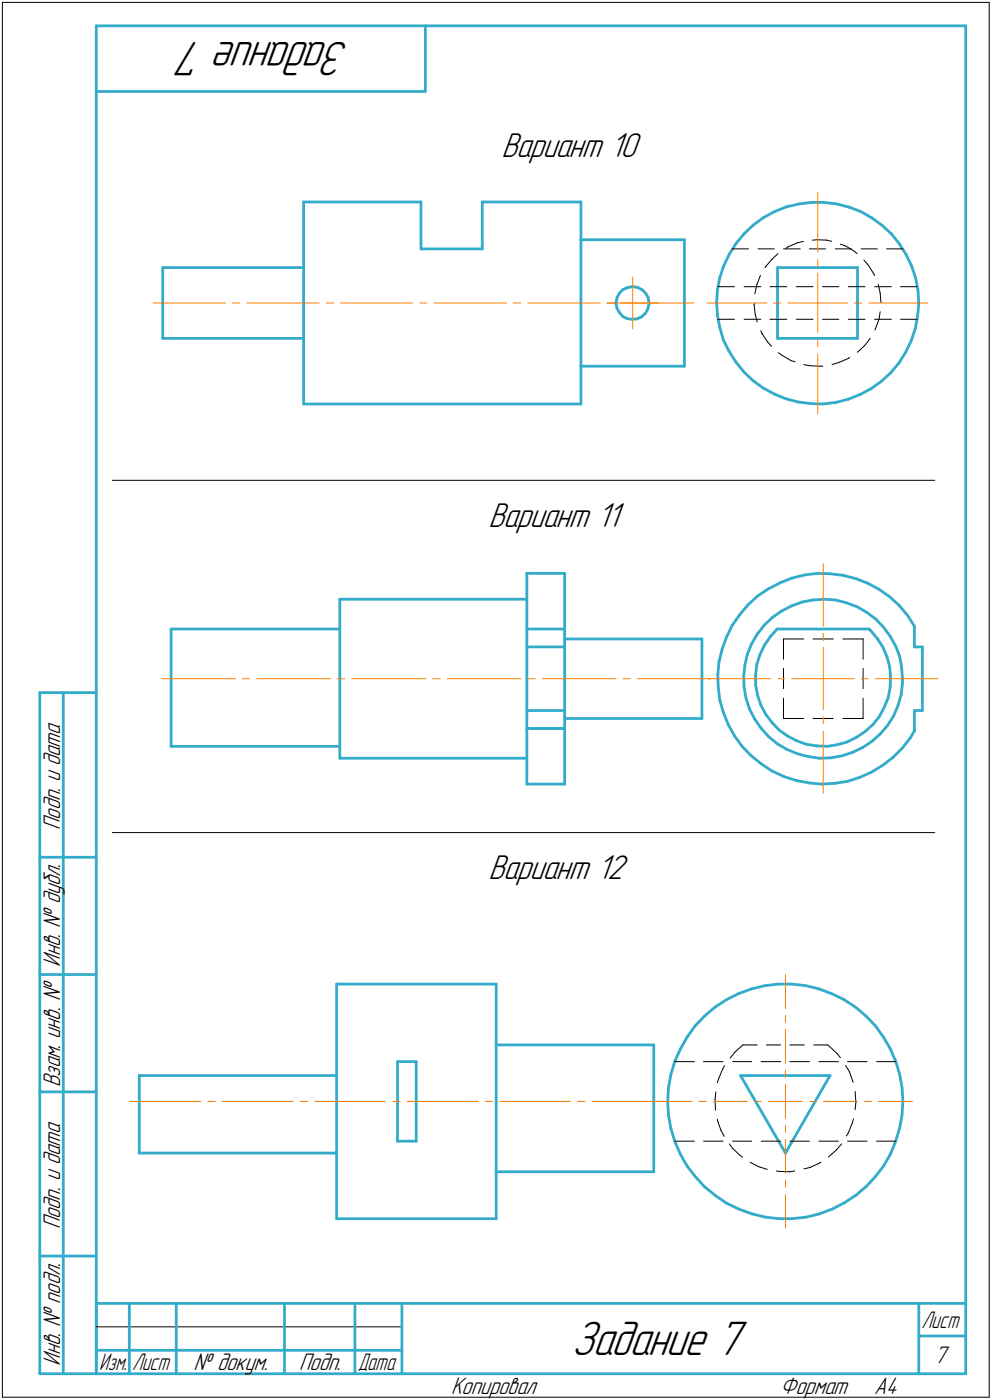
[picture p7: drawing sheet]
<svg xmlns="http://www.w3.org/2000/svg" width="211mm" height="298mm" viewBox="0 0 211 298" stroke-linecap="round" stroke-linejoin="round" font-family="sans-serif">
<g fill="none" stroke="#000" stroke-width=".21">
<path d="M.5 .5v297zM.5 .5h210zM210.5 .5v297zM155.8 53h3.5zM161.3 53h3.5zM161.8 58.7l-.8 1.9zM162.9 56.8l-.1 .2zM164.3 55.2l1.2-1.2zM164.3 55.2l-1.4 1.6zM166.7 53h3.6zM167.2 52.9l.4-.3zM167.6 52.6l2-.9z"/>
<path d="M169.6 51.7l1.3-.3zM172.2 53h3.5zM172.9 51.1h.9zM173.8 51.1h2.1zM175.9 51.1l1.1 .3zM177.7 53h3.5zM178.8 52l1.2 .4zM180 52.4l1.8 1.1zM181.8 53.5l.6 .5zM183.2 53h3.5zM183.8 55.4l1 1.2zM184.8 56.6l1.1 1.7z"/>
<path d="M185.9 58.3l.2 .4zM188.6 53h3.5zM152.7 61h3.6zM152.7 68h3.6zM158.3 61h3.6zM158.3 68h3.6zM160.4 64.9l.3 2.1zM160.5 64.6l-.1 .3zM160.7 67l.4 1.6zM161 60.6l-.4 2zM161.9 70.4l.2 .6zM162.1 71l1.2 1.8z"/>
<path d="M163.3 72.8l.9 .9zM163.8 61h3.6zM163.8 68h3.6zM165.6 75.1l.9 .6zM166.5 75.7l1.8 1.1zM168.3 76.8l.9 .2zM169.4 61h3.6zM169.4 68h3.6zM171 77.6l1.4 .3zM172.4 77.9l2.1 .1zM174.5 78h.6zM175 61h3.5z"/>
<path d="M175 68h3.5zM177 77.6l1.6-.5zM178.6 77.1l2-.8zM180.5 61h3.6zM180.5 68h3.6zM180.6 76.3l.2-.2zM182.5 75l1.5-1.4zM185.2 72.1l-1.2 1.5zM186.1 61h3.6zM186.1 68h3.6zM186.3 70l-.1 .3zM186.9 60.5l.4 1.9z"/>
<path d="M187 68l-.7 2zM187.3 62.4l.2 2.1zM187.3 66.4l-.3 1.6zM191.6 61h3.6zM191.6 68h3.6zM23.9 102.3h175zM166.7 136.1v4.3zM166.7 136.1h4.3zM173 136.1h4.3zM179.3 136.1h4.3zM183.6 136.1v4.3zM166.7 142.3v4.3z"/>
<path d="M166.7 148.7v4.3zM166.7 153h4.3zM173 153h4.3zM179.3 153h4.3zM183.6 148.7v4.3zM183.6 142.3v4.3zM23.9 177.3h175zM143.6 226.1h4.1zM149.7 226.1h4.1zM152.1 234.1l.1 2.3zM152.3 232.5l-.2 1.6zM152.7 238.3v.3z"/>
<path d="M152.7 238.6l.7 2.1zM152.9 229.7l-.2 .8zM153.8 227.7l-.9 2zM154.2 226.9l-.4 .8zM155.9 226.1h4zM156.4 224l1.7-1.5zM156.4 224l-1 1.3zM158.1 222.5h3zM162 226.1h4.1zM163.1 222.5h3zM168.1 222.5h3zM168.1 226.1h4.1z"/>
<path d="M173.1 222.5h3zM174.2 226.1h4.2zM176.1 222.5l.4 .3zM176.5 222.8l1.6 1.6zM178.1 224.4l.7 .8zM179.9 226.9l.8 1.2zM180.3 226.1h4.2zM180.7 228.1l.7 2.1zM181.4 239.1l-.9 2.1zM181.4 230.2l.1 .3zM181.6 238.3l-.2 .8zM181.9 232.4l.2 2.3z"/>
<path d="M182.1 234.7l-.2 1.6zM186.5 226.1h4.1zM143.6 243h4.1zM149.7 243h4.1zM153.4 240.7l.7 1.3zM155.2 243.6l.7 .9zM155.9 244.5l1.6 1.5zM155.9 243h4zM157.5 246l.5 .4zM159.6 247.5l1.8 .9zM161.4 248.4l1.8 .6zM162 243h4.1z"/>
<path d="M165.2 249.3l.5 .1zM165.7 249.4l2.3 .1zM168 249.5l1.1-.2zM168.1 243h4.1zM171 248.9l1.4-.3zM172.4 248.6l2-1zM174.2 243h4.2zM174.4 247.6l.3-.1zM176.3 246.4l1.7-1.5zM179.1 243.6l-1.1 1.3zM180.3 243h4.2zM180.5 241.2l-.4 .7z"/>
<path d="M186.5 243h4.1zM.5 297.5h210zM20.5 282.5h65z"/>
</g>
<g fill="none" stroke="#33acca" stroke-width=".59">
<path d="M20.5 5.5v287zM20.5 5.5h185zM20.5 19.5h70zM90.5 5.5v14zM205.5 5.5v287zM34.6 57h30zM34.6 57v15.1zM64.6 43h25zM64.6 43v29.1zM89.6 53h13zM89.6 43v10zM102.6 43h21z"/>
<path d="M102.6 43v10zM123.6 51.1h22zM123.6 43v8.1zM123.6 51.1v26.9zM145.6 51.1v26.9zM153.2 59.1l-.5 2.6zM154 56.6l-.8 2.5zM155.2 54.1l-1.2 2.5zM156.6 51.8l-1.4 2.3zM158.3 49.8l2-1.9zM158.3 49.8l-1.7 2zM160.3 47.9l2.2-1.6z"/>
<path d="M162.5 46.3l2.3-1.3zM164.8 45l2.6-1zM165.4 57v15.1zM165.4 57h17.1zM167.4 44l2.6-.6zM170 43.4l2.6-.3zM172.6 43.1h2.7zM175.3 43.1l2.8 .3zM178.1 43.4l2.6 .7zM180.7 44.1l2.4 .9zM182.5 57v15.1zM183.1 45l2.4 1.4z"/>
<path d="M185.5 46.4l2.2 1.6zM187.7 48l2 1.8zM189.7 49.8l1.6 2.1zM191.3 51.9l1.5 2.3zM192.8 54.2l1.2 2.4zM194 56.6l.8 2.6zM194.8 59.2l.5 2.6zM34.6 72.1h30zM64.6 72.1v13.9zM123.6 78v8zM123.6 78h22zM131.1 64.4l.1 1.1z"/>
<path d="M131.2 65.5l.5 1zM131.3 63.3l-.2 1.1zM131.7 66.5l.7 .8zM131.8 62.4l-.5 .9zM132.4 67.3l.9 .5zM132.6 61.6l1-.4zM132.6 61.6l-.8 .8zM133.3 67.8l1.2 .2zM133.6 61.2l1-.2zM134.5 68l1.1-.1zM134.6 61l1.1 .2zM135.6 67.9l.9-.4z"/>
<path d="M135.7 61.2l1 .5zM136.5 67.5l.8-.8zM136.7 61.7l.7 .8zM137.4 62.5l.5 .9zM137.8 65.8l-.5 .9zM137.9 63.4l.2 1.1zM138.1 64.7l-.3 1.1zM138.1 64.5v.2zM152.5 64.4l.2 2.7zM152.7 61.7l-.2 2.7zM152.7 67.1l.5 2.7zM153.2 69.8l.7 2.6z"/>
<path d="M153.9 72.4l1.2 2.4zM155.1 74.8l1.4 2.2zM156.5 77l1.7 2.2zM158.2 79.2l2 1.8zM165.4 72.1h17.1zM191.3 77.3l-1.7 2zM192.7 75l-1.4 2.3zM193.9 72.6l-1.2 2.4zM194.7 70l-.8 2.6zM195.2 67.4l-.5 2.6zM195.3 61.8l.2 2.7zM195.5 64.7l-.3 2.7z"/>
<path d="M195.5 64.5v.2zM64.6 86h59zM160.2 81l2.2 1.6zM162.4 82.6l2.4 1.3zM164.8 83.9l2.4 1zM167.2 84.9l2.6 .7zM169.8 85.6l2.7 .3zM172.5 85.9l2.7 .1zM175.2 86l2.7-.3zM177.9 85.7l2.6-.7zM180.5 85l2.5-1zM183 84l2.4-1.3z"/>
<path d="M185.4 82.7l2.1-1.5zM187.5 81.2l2.1-1.9zM36.4 133.9h35.9zM36.4 133.9v25zM72.3 133.9v25zM72.3 127.6h39.8zM72.3 127.6v6.3zM112.1 127.6v33.9zM112.1 122.1v5.5zM112.1 122.1h8zM112.1 133.9h8zM112.1 137.8h8z"/>
<path d="M120.1 122.1v44.9zM120.1 136.1h29.3zM149.4 136.1v16.9zM153.7 138.2l-.7 2.7zM154.6 135.6l-.9 2.6zM155.8 133.2l-1.2 2.4zM157.4 130.9l-1.6 2.3zM159 139.4l-.5 2.2zM159.2 128.8l2-1.9zM159.2 128.8l-1.8 2.1zM159.9 137.1l-.9 2.3zM161.1 135l-1.2 2.1z"/>
<path d="M161.2 126.9l2.3-1.5zM161.7 139.4l-.7 2.1zM162.6 133.2l1.7-1.7zM162.6 133.2l-1.5 1.8zM162.6 137.4l-.9 2zM163.5 125.4l2.4-1.3zM163.9 135.6l-1.3 1.8zM164.3 131.5l2-1.4zM165.4 133.9h19.5zM165.4 133.9l-1.5 1.7zM165.9 124.1l2.6-1zM166.3 130.1l2.1-1.1z"/>
<path d="M168.4 129l2.3-.8zM168.5 123.1l2.7-.7zM170.7 128.2l2.3-.4zM171.2 122.4l2.7-.3zM173 127.8l2.3-.2zM173.9 122.1l2.7 .1zM175.3 127.6l2.5 .2zM176.6 122.2l2.8 .3zM177.8 127.8l2.3 .6zM179.4 122.5l2.6 .7zM180.1 128.4l2.3 .8zM182 123.2l2.7 1z"/>
<path d="M182.4 129.2l2 1.2zM184.4 130.4l2 1.4zM184.7 124.2l2.3 1.3zM184.9 133.9l.4 .4zM185.3 134.3l1.4 1.7zM186.4 131.8l1.6 1.7zM186.7 136l1.2 1.8zM187 125.5l2.3 1.6zM187.9 137.8l.8 2.1zM188 133.5l1.4 2zM188.7 139.9l.6 2.1zM189.3 127.1l2 1.8z"/>
<path d="M189.4 135.5l1.2 2.1zM190.6 137.6l.8 2.2zM191.3 128.9l1.8 2.2zM191.4 139.8l.5 2.4zM193.1 131.1l1.5 2.2zM194.6 133.3v4.5zM194.6 137.8h1.7zM196.3 137.8v13.5zM8.5 147.5v145zM8.5 147.5h12zM13.5 147.5v145zM36.4 158.9h35.9z"/>
<path d="M72.3 158.9v2.6zM112.1 151.3h8zM112.1 155.1h8zM120.1 153h29.3zM152.7 143.6l.1 2.8zM152.8 146.4l.4 2.7zM153 140.9l-.3 2.7zM153.2 149.1l.7 2.6zM153.9 151.7l1 2.6zM154.9 154.3l1.4 2.4zM156.3 156.7l1.6 2.2zM157.9 158.9l2 2.1z"/>
<path d="M158.2 144l.1 2.4zM158.3 146.4l.4 2.4zM158.5 141.6l-.3 2.4zM158.7 148.8l.8 2.2zM159.5 151l1.1 2.2zM160.6 153.2l1.4 1.9zM160.8 143.7v2.2zM160.8 145.9l.4 2.2zM161 141.5l-.2 2.2zM161.2 148.1l.7 2zM161.9 150.1l1 2zM162 155.1l1.6 1.8z"/>
<path d="M162.9 152.1l1.4 1.7zM163.6 156.9l1.8 1.5zM164.3 153.8l1.5 1.6zM165.4 158.4l2.1 1.2zM165.8 155.4l1.8 1.3zM167.5 159.6l2.3 .9zM167.6 156.7l1.9 1zM169.5 157.7l2.1 .8zM171.6 158.5l2.2 .3zM173.8 158.8l2.2 .1zM176 158.9l2.1-.3zM178.1 158.6l2.2-.6z"/>
<path d="M180.3 158l2-1zM182.3 157l1.8-1.2zM183.6 159.2l2-1.4zM184.1 155.8l1.7-1.5zM185.6 157.8l1.8-1.6zM187.1 152.6l-1.3 1.7zM188.1 150.6l-1 2zM188.9 154.4l-1.5 1.8zM189 148.6l-.9 2zM189.3 142l.2 2.2zM189.4 146.4l-.4 2.2zM189.5 144.2l-.1 2.2z"/>
<path d="M190.2 152.4l-1.3 2zM191.1 150.2l-.9 2.2zM191.8 147.8l-.7 2.4zM191.9 142.2l.1 2.3zM192 145.5l-.2 2.3zM192 144.5v1zM193.6 157.2l-1.7 2.1zM194.6 151.3h1.7zM194.6 151.3v4.3zM194.6 155.6l-1 1.6zM72.3 161.5h39.8zM112.1 167h8z"/>
<path d="M112.1 161.5v5.5zM159.9 161l2.1 1.6zM162 162.6l2.3 1.6zM164.3 164.2l2.5 1.2zM166.8 165.4l2.6 .8zM169.4 166.2l2.7 .5zM169.8 160.5l2.2 .6zM172 161.1l2.4 .4zM172.1 166.7l2.7 .3zM174.4 161.5l2.4-.1zM174.8 167l2.8-.2zM176.8 161.4l2.4-.4z"/>
<path d="M177.6 166.8l2.7-.4zM179.2 161l2.2-.8zM180.3 166.4l2.7-.9zM181.4 160.2l2.2-1zM183 165.5l2.4-1.1zM185.4 164.4l2.4-1.4zM187.8 163l2.2-1.7zM190 161.3l1.9-2zM8.5 182.5h12zM8.5 207.5h12zM71.6 209.5h34zM71.6 209.5v19.5z"/>
<path d="M105.6 209.5v13zM147.9 218.4l-1.7 2.4zM149.9 216.3l2.2-1.8zM149.9 216.3l-2 2.1zM152.1 214.5l2.5-1.6zM154.6 212.9l2.5-1.3zM157.1 211.6l2.8-1zM159.9 210.6l2.8-.7zM162.7 209.9l2.9-.4zM165.6 209.5h3zM168.6 209.5l2.8 .4zM171.4 209.9l2.8 .7z"/>
<path d="M174.2 210.6l2.8 1zM177 211.6l2.6 1.3zM179.6 212.9l2.4 1.6zM182 214.5l2.2 1.8zM184.2 216.3l2.1 2.1zM186.3 218.4l1.7 2.4zM8.5 232.5h12zM29.6 229v16.5zM29.6 229h42zM71.6 229v16.5zM84.6 226.1v16.9zM84.6 226.1h4z"/>
<path d="M88.6 226.1v16.9zM105.6 222.5h33.5zM105.6 222.5v27zM139.1 222.5v27zM142.1 234.5l.1 3zM142.2 231.6l-.1 2.9zM142.2 237.5l.5 2.8zM142.7 228.8l-.5 2.8zM143.6 226l-.9 2.8zM144.8 223.4l-1.2 2.6zM146.2 220.8l-1.4 2.6zM157.6 229h19z"/>
<path d="M157.6 229l9.5 16.5zM176.6 229l-9.5 16.5zM188 220.8l1.4 2.5zM189.4 223.3l1.2 2.7zM190.6 226l.8 2.8zM191.4 228.8l.5 2.8zM191.9 231.6l.2 2.9zM191.9 237.3l-.5 2.9zM192.1 234.5l-.2 2.8zM29.6 245.5h42zM71.6 245.5v14zM71.6 259.5h34z"/>
<path d="M84.6 243h4zM105.6 249.5v10zM105.6 249.5h33.5zM142.7 240.3l.9 2.8zM143.6 243.1l1.2 2.7zM144.8 245.8l1.4 2.5zM146.2 248.3l1.8 2.3zM148 250.6l1.9 2.1zM149.9 252.7l2.3 1.9zM152.2 254.6l2.4 1.6zM154.6 256.2l2.6 1.3zM157.2 257.5l2.8 1z"/>
<path d="M160 258.5l2.8 .7zM162.8 259.2l2.9 .3zM165.7 259.5h2.9zM168.6 259.5l2.9-.3zM171.5 259.2l2.8-.7zM174.3 258.5l2.7-1zM177 257.5l2.7-1.4zM179.7 256.1l2.4-1.6zM182.1 254.5l2.2-1.9zM186.3 250.5l-2 2.1zM188 248.2l-1.7 2.3zM189.5 245.7l-1.5 2.5z"/>
<path d="M190.6 243l-1.1 2.7zM191.4 240.2l-.8 2.8zM8.5 267.5h12zM20.5 277.5h185zM20.5 277.5v15zM27.5 277.5v15zM37.5 277.5v15zM60.5 277.5v15zM75.5 277.5v15zM85.5 277.5v15zM195.5 277.5v15zM8.5 292.5h12z"/>
<path d="M20.5 292.5h185zM20.5 287.5h7zM27.5 287.5h10zM37.5 287.5h23zM60.5 287.5h15zM75.5 287.5h10zM195.5 284.5h10z"/>
</g>
<g fill="none" stroke="#ff8000" stroke-width=".21">
<path d="M134.6 59v5.5zM174 41v12.7zM174 55.2v1.5zM174 58.2v6.3zM32.6 64.5h15.4zM49.4 64.5h1.7zM52.5 64.5h15.4zM69.4 64.5h1.6zM72.5 64.5h15.3zM89.3 64.5h1.5zM92.4 64.5h15.4zM109.2 64.5h1.6z"/>
<path d="M112.3 64.5h15.4zM129.1 64.5h5.5zM129.2 64.5h1.5zM132.2 64.5h15.4zM134.6 64.5v5.5zM134.6 64.5h5.5zM150.5 64.5h12.7zM164.6 64.5h1.5zM167.6 64.5h6.4zM174 75.4v12.7zM174 72.4v1.4zM174 64.5v6.4z"/>
<path d="M174 64.5h6.3zM181.8 64.5h1.5zM184.8 64.5h12.6zM175.2 120.1v13.2zM175.2 134.9v1.5zM175.2 137.8v6.7zM34.4 144.5h15.6zM51.6 144.5h1.5zM54.6 144.5h15.8zM71.8 144.5h1.6zM74.8 144.5h15.8zM92 144.5h1.6z"/>
<path d="M95.2 144.5h15.6zM112.4 144.5h1.5zM115.4 144.5h15.7zM132.6 144.5h1.5zM135.6 144.5h15.7zM150.7 144.5h13.3zM165.5 144.5h1.5zM168.5 144.5h6.7zM175.2 155.7v13.2zM175.2 152.7v1.5zM175.2 144.5v6.6zM175.2 144.5h6.6z"/>
<path d="M183.3 144.5h1.4zM186.3 144.5h13.3zM167.1 207.5v7.2zM167.1 216.2v1.5zM167.1 219.2v7.2zM27.6 234.5h15.2zM44.2 234.5h1.6zM47.2 234.5h15.2zM63.9 234.5h1.5zM67 234.5h15zM83.6 234.5h1.6zM86.6 234.5h15.2z"/>
<path d="M103.2 234.5h1.6zM106.3 234.5h15.1zM122.9 234.5h1.6zM126 234.5h15.1zM140.1 234.5h7.2zM148.8 234.5h1.5zM151.8 234.5h7.2zM160.5 234.5h1.5zM163.5 234.5h3.6zM167.1 239.6v1.5zM167.1 234.5v3.6zM167.1 227.9v1.5z"/>
<path d="M167.1 230.9v3.6zM167.1 234.5h3.6zM172.2 234.5h1.5zM175.2 234.5h7.2zM183.9 234.5h1.5zM186.9 234.5h7.2zM167.1 254.3v7.2zM167.1 251.3v1.5zM167.1 242.7v7.2z"/>
</g>
<g fill="#fff" stroke="#fff" stroke-width=".21">
<path d="M106.7 27.9h30.2zM106.7 27.9h30.2zM106.7 28h30.2zM106.7 28.1h30.2zM106.7 28.2h30.2zM106.7 28.3h30.2zM106.7 28.4h30.2zM106.7 28.4h30.2zM106.7 28.5h30.2zM106.7 28.6h30.2zM106.7 28.7h30.2zM106.7 28.8h30.2zM106.7 28.9h30.2zM106.7 29h30.2zM106.7 29h30.2zM106.7 29.1h30.2zM106.7 29.2h30.2zM106.7 29.3h30.2zM106.7 29.4h30.2zM106.7 29.5h30.2zM106.7 29.5h30.2zM106.7 29.6h30.2zM106.7 29.7h30.2zM106.7 29.8h30.2zM106.7 29.9h30.2zM106.7 30h30.2zM106.7 30.1h30.2zM106.7 30.1h30.2zM106.7 30.2h30.2zM106.7 30.3h30.2zM106.7 30.4h30.2zM106.7 30.5h30.2zM106.7 30.6h30.2zM106.7 30.6h30.2zM106.7 30.7h30.2zM106.7 30.8h30.2zM106.7 30.9h30.2zM106.7 31h30.2zM106.7 31.1h30.2zM106.7 31.2h30.2zM106.7 31.2h30.2zM106.7 31.3h30.2zM106.7 31.4h30.2zM106.7 31.5h30.2zM106.7 31.6h30.2zM106.7 31.7h30.2zM106.7 31.7h30.2zM106.7 31.8h30.2zM106.7 31.9h30.2zM106.7 32h30.2zM106.7 32.1h30.2zM106.7 32.2h30.2zM106.7 32.3h30.2zM106.7 32.3h30.2zM106.7 32.4h30.2zM106.7 32.5h30.2zM106.7 32.6h30.2zM106.7 32.7h30.2zM106.7 32.8h30.2zM106.7 32.9h30.2zM106.7 32.9h30.2zM106.7 33h30.2zM106.7 33.1h30.2zM106.7 33.2h30.2zM106.7 33.3h30.2zM106.7 33.4h30.2zM106.7 33.4h30.2zM106.7 33.5h30.2zM106.7 33.6h30.2zM106.7 33.7h30.2zM106.7 33.8h30.2zM106.7 33.9h30.2zM106.7 34h30.2zM106.7 34h30.2zM106.7 34.1h30.2zM106.7 34.2h30.2zM106.7 34.3h30.2zM106.7 34.4h30.2zM106.7 34.5h30.2zM106.7 34.5h30.2zM106.7 34.6h30.2zM106.7 34.7h30.2zM106.7 34.8h30.2zM106.7 34.9h30.2zM106.7 35h30.2z"/>
<path d="M103.9 106.7h29.2zM103.9 106.8h29.2zM103.9 106.8h29.2zM103.9 106.9h29.2zM103.9 107h29.2zM103.9 107.1h29.2zM103.9 107.2h29.2zM103.9 107.3h29.2zM103.9 107.4h29.2zM103.9 107.4h29.2zM103.9 107.5h29.2zM103.9 107.6h29.2zM103.9 107.7h29.2zM103.9 107.8h29.2zM103.9 107.9h29.2zM103.9 107.9h29.2zM103.9 108h29.2zM103.9 108.1h29.2zM103.9 108.2h29.2zM103.9 108.3h29.2zM103.9 108.4h29.2zM103.9 108.5h29.2zM103.9 108.5h29.2zM103.9 108.6h29.2zM103.9 108.7h29.2zM103.9 108.8h29.2zM103.9 108.9h29.2zM103.9 109h29.2zM103.9 109.1h29.2zM103.9 109.1h29.2zM103.9 109.2h29.2zM103.9 109.3h29.2zM103.9 109.4h29.2zM103.9 109.5h29.2zM103.9 109.6h29.2zM103.9 109.6h29.2zM103.9 109.7h29.2zM103.9 109.8h29.2zM103.9 109.9h29.2zM103.9 110h29.2zM103.9 110.1h29.2zM103.9 110.2h29.2zM103.9 110.2h29.2zM103.9 110.3h29.2zM103.9 110.4h29.2zM103.9 110.5h29.2zM103.9 110.6h29.2zM103.9 110.7h29.2zM103.9 110.7h29.2zM103.9 110.8h29.2zM103.9 110.9h29.2zM103.9 111h29.2zM103.9 111.1h29.2zM103.9 111.2h29.2zM103.9 111.3h29.2zM103.9 111.3h29.2zM103.9 111.4h29.2zM103.9 111.5h29.2zM103.9 111.6h29.2zM103.9 111.7h29.2zM103.9 111.8h29.2zM103.9 111.8h29.2zM103.9 111.9h29.2zM103.9 112h29.2zM103.9 112.1h29.2zM103.9 112.2h29.2zM103.9 112.3h29.2zM103.9 112.4h29.2zM103.9 112.4h29.2zM103.9 112.5h29.2zM103.9 112.6h29.2zM103.9 112.7h29.2zM103.9 112.8h29.2zM103.9 112.9h29.2zM103.9 112.9h29.2zM103.9 113h29.2zM103.9 113.1h29.2zM103.9 113.2h29.2zM103.9 113.3h29.2zM103.9 113.4h29.2zM103.9 113.5h29.2zM103.9 113.5h29.2zM103.9 113.6h29.2zM103.9 113.7h29.2z"/>
<path d="M103.9 181.7h30.3zM103.9 181.8h30.3zM103.9 181.9h30.3zM103.9 181.9h30.3zM103.9 182h30.3zM103.9 182.1h30.3zM103.9 182.2h30.3zM103.9 182.3h30.3zM103.9 182.4h30.3zM103.9 182.5h30.3zM103.9 182.5h30.3zM103.9 182.6h30.3zM103.9 182.7h30.3zM103.9 182.8h30.3zM103.9 182.9h30.3zM103.9 183h30.3zM103.9 183h30.3zM103.9 183.1h30.3zM103.9 183.2h30.3zM103.9 183.3h30.3zM103.9 183.4h30.3zM103.9 183.5h30.3zM103.9 183.6h30.3zM103.9 183.6h30.3zM103.9 183.7h30.3zM103.9 183.8h30.3zM103.9 183.9h30.3zM103.9 184h30.3zM103.9 184.1h30.3zM103.9 184.1h30.3zM103.9 184.2h30.3zM103.9 184.3h30.3zM103.9 184.4h30.3zM103.9 184.5h30.3zM103.9 184.6h30.3zM103.9 184.7h30.3zM103.9 184.7h30.3zM103.9 184.8h30.3zM103.9 184.9h30.3zM103.9 185h30.3zM103.9 185.1h30.3zM103.9 185.2h30.3zM103.9 185.3h30.3zM103.9 185.3h30.3zM103.9 185.4h30.3zM103.9 185.5h30.3zM103.9 185.6h30.3zM103.9 185.7h30.3zM103.9 185.8h30.3zM103.9 185.8h30.3zM103.9 185.9h30.3zM103.9 186h30.3zM103.9 186.1h30.3zM103.9 186.2h30.3zM103.9 186.3h30.3zM103.9 186.4h30.3zM103.9 186.4h30.3zM103.9 186.5h30.3zM103.9 186.6h30.3zM103.9 186.7h30.3zM103.9 186.8h30.3zM103.9 186.9h30.3zM103.9 186.9h30.3zM103.9 187h30.3zM103.9 187.1h30.3zM103.9 187.2h30.3zM103.9 187.3h30.3zM103.9 187.4h30.3zM103.9 187.5h30.3zM103.9 187.5h30.3zM103.9 187.6h30.3zM103.9 187.7h30.3zM103.9 187.8h30.3zM103.9 187.9h30.3zM103.9 188h30.3zM103.9 188h30.3zM103.9 188.1h30.3zM103.9 188.2h30.3zM103.9 188.3h30.3zM103.9 188.4h30.3zM103.9 188.5h30.3zM103.9 188.6h30.3zM103.9 188.6h30.3zM103.9 188.7h30.3z"/>
</g>
<g font-size="10.9">
<text x="74.4" y="9" transform="rotate(-180 74.4 9)">Задание 7</text>
<text x="121.6" y="288.5">Задание 7</text>
</g>
<g font-size="7.8">
<text x="106.7" y="33.5">Вариант 10</text>
<text x="103.9" y="112.3">Вариант 11</text>
<text x="103.9" y="187.3">Вариант 12</text>
</g>
<g font-size="5.4">
<text x="12.8" y="176.7" transform="rotate(-90 12.8 176.7)">Подп. и дата</text>
<text x="12.8" y="205.8" transform="rotate(-90 12.8 205.8)">Инв. № дубл.</text>
<text x="12.8" y="231.6" transform="rotate(-90 12.8 231.6)">Взам. инв. №</text>
<text x="12.8" y="261.7" transform="rotate(-90 12.8 261.7)">Подп. и дата</text>
<text x="12.8" y="290.8" transform="rotate(-90 12.8 290.8)">Инв. № подл.</text>
<text x="41.2" y="291.8">№ докум.</text>
<text x="63.6" y="291.8">Подп.</text>
<text x="198.8" y="290.3">7</text>
<text x="96" y="296.8">Копировал</text>
<text x="166" y="296.8">Формат</text>
<text x="186" y="296.8">A4</text>
</g>
<g font-size="5.3">
<text x="196.1" y="282.8">Лист</text>
<text x="21.1" y="291.8">Изм.</text>
<text x="28.1" y="291.8">Лист</text>
<text x="76.1" y="291.8">Дата</text>
</g>
</svg>
